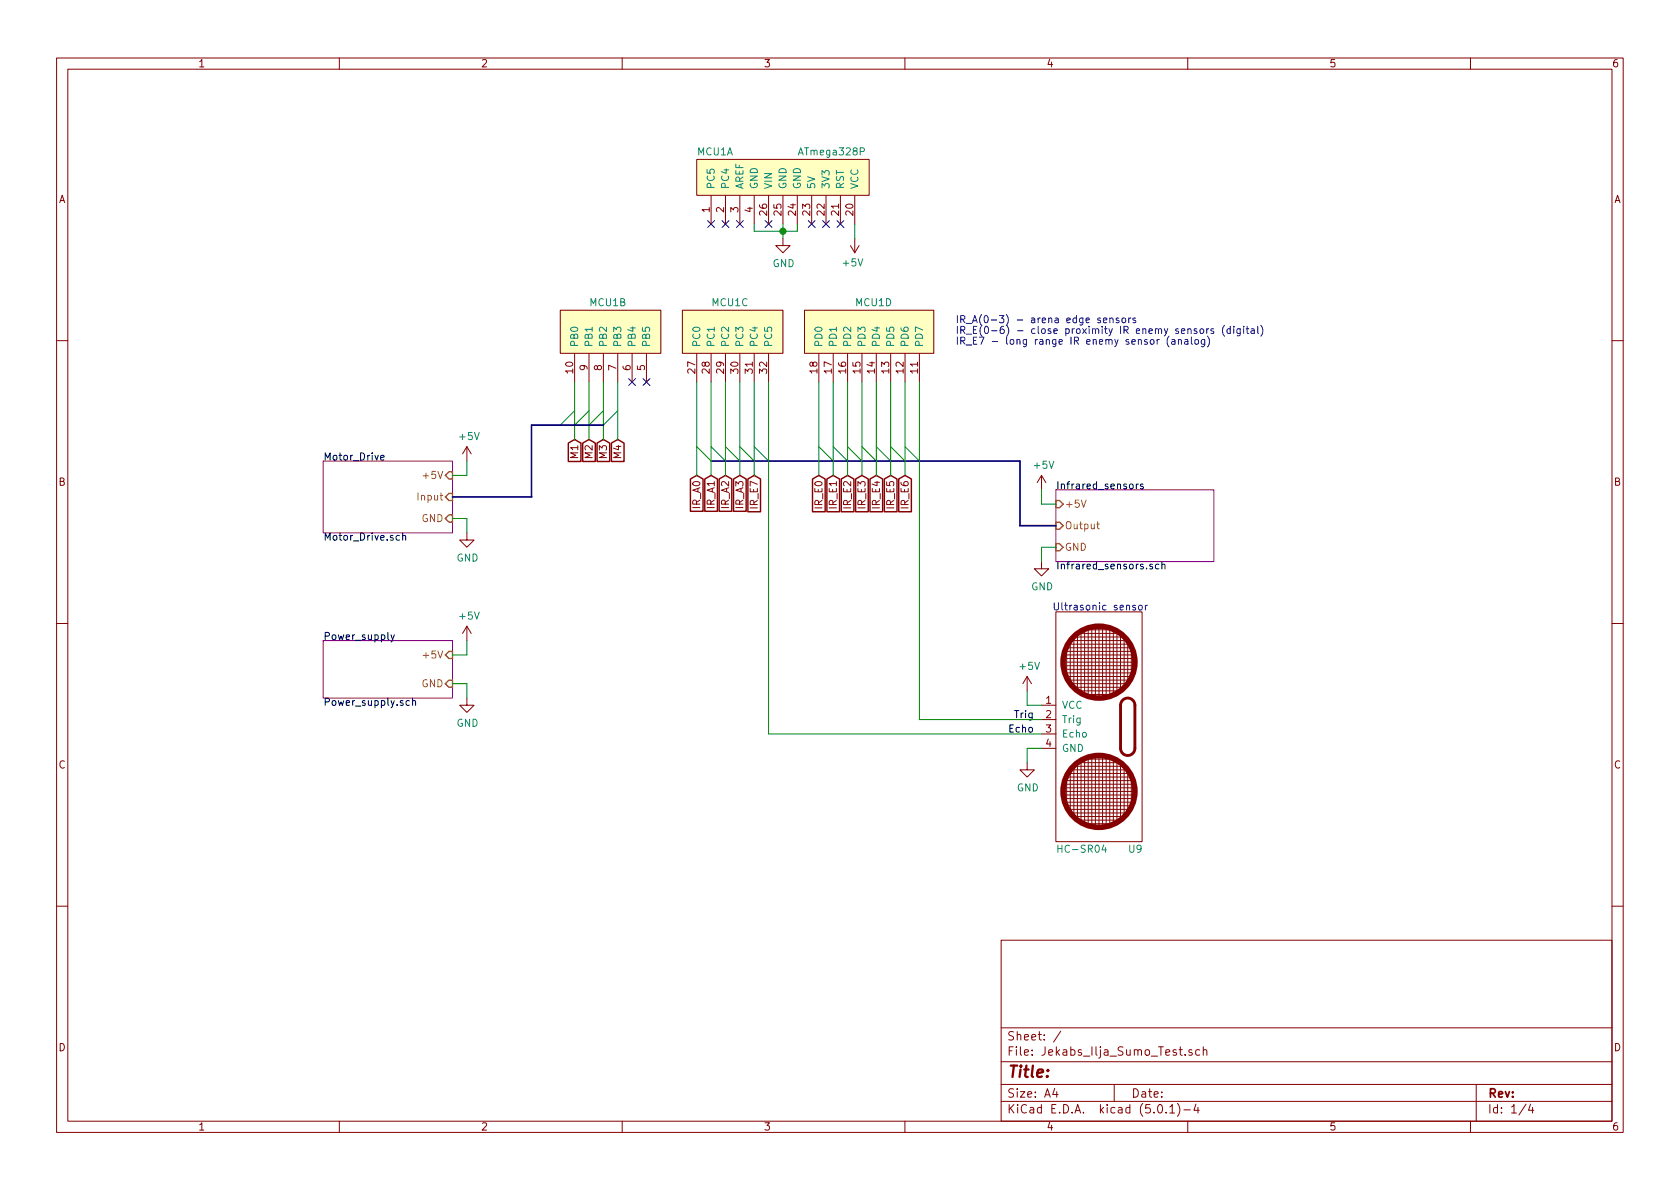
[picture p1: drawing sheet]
<svg xmlns="http://www.w3.org/2000/svg" width="297mm" height="210mm" viewBox="0 0 297 210" stroke-linecap="round" stroke-linejoin="round" font-family="sans-serif">
<g fill="none" stroke="#840000" stroke-width=".18">
<path d="M10 10.3h277v189.9h-277zM12 12.2h273v186.1h-273zM60 10.3v1.9M110 10.3v1.9M160 10.3v1.9M210 10.3v1.9M260 10.3v1.9M123.2 28.2h30.5v6.3h-30.5zM125.7 34.5v5.1M128.3 34.5v5.1M130.8 34.5v5.1M133.3 34.5v5.1"/>
<path d="M135.9 34.5v5.1M138.4 34.5v5.1M141 34.5v5.1M143.5 34.5v5.1M146 34.5v5.1M148.6 34.5v5.1M151.1 34.5v5.1M99.1 54.9h17.7v7.6h-17.7zM120.6 54.9h17.8v7.6h-17.8zM138.4 42.2v1.2h1.3l-1.3 1.3-1.2-1.3h1.2M142.2 54.9h22.9v7.6h-22.9zM150.4 43.4l.7 1.3"/>
<path d="M151.1 42.2v2.5M151.9 43.4l-.8 1.3M10 60.2h2M82.5 79l-.7 1.3M82.5 79v2.5M82.5 79l.8 1.3M101.6 62.5v5.1M104.1 62.5v5.1M106.7 62.5v5.1M109.2 62.5v5.1M111.8 62.5v5.1M114.3 62.5v5.1"/>
<path d="M121.9 62.5h.1M123.2 62.5v5.1M125.7 62.5v5.1M128.3 62.5v5.1M130.8 62.5v5.1M133.3 62.5v5.1M135.9 62.5v5.1M144.8 62.5v5.1M147.3 62.5v5.1M149.9 62.5v5.1M152.4 62.5v5.1M154.9 62.5v5.1"/>
<path d="M157.5 62.5v5.1M160 62.5v5.1M162.6 62.5v5.1M285 60.2h2M82.5 94.2v1.3h1.3l-1.3 1.3-1.2-1.3h1.2M184.1 99.3v1.3h1.3l-1.3 1.2-1.2-1.2h1.2M184.1 84.1l-.7 1.2M184.1 84.1v2.5M184.1 84.1l.8 1.2M10 110.3h2M82.5 110.7v2.6M82.5 110.7l-.7 1.3"/>
<path d="M82.5 110.7l.8 1.3M181.6 119.6l-.8 1.3M181.6 119.6v2.6M181.6 119.6l.8 1.3M186.7 108.2h15.2v40.6h-15.2zM188 117.1h12.7M188 117.7h12.7M188 118.4h12.7M188 115.8h12.7M188 116.5h12.7M188.6 115.2h11.4v3.8h-11.4zM188.6 119.6h11.4"/>
<path d="M188.6 114.5h11.4M189.2 113.9h10.2v6.4h-10.2zM189.2 113.3h10.2M189.9 112.6h8.9v8.9h-8.9zM190.5 112v10.2M191.1 112h6.4v10.2h-6.4zM191.8 111.4v11.4M192.4 111.4h3.8v11.4h-3.8zM193 110.7v12.7M193.7 110.7v12.7M194.3 110.7v12.7M194.9 110.7v12.7"/>
<path d="M195.6 110.7v12.7M196.8 111.4v11.4M198.1 112v10.2M285 110.3h2M82.5 123.4v1.3h1.3l-1.3 1.3-1.2-1.3h1.2M181.6 134.9v1.2h1.3l-1.3 1.3-1.3-1.3h1.3M184.1 124.7h2.6M184.1 127.2h2.6M184.1 129.8h2.6M184.1 132.3h2.6M188 138.7h12.7M188 139.3h12.7"/>
<path d="M188 139.9h12.7M188.6 138h11.4v3.9h-11.4zM188.6 137.4h11.4M189.2 120.9h10.2M189.2 136.8h10.2v6.3h-10.2zM189.2 136.1h10.2M189.9 135.5h8.9v8.9h-8.9zM190.5 134.9v10.1M191.1 134.9h6.4v10.1h-6.4zM191.8 134.2v11.5M192.4 134.2h3.8v11.5h-3.8zM193 133.6v12.7"/>
<path d="M193.7 133.6v12.7M194.3 133.6v12.7M194.9 133.6v12.7M195.6 133.6v12.7M196.8 134.2v11.5M198.1 134.9v10.1M188 140.6h12.7M188 141.2h12.7M188.6 142.5h11.4M189.2 143.8h10.2M10 160.2h2M177 166.3h108v32h-108z"/>
<path d="M285 160.2h2M60 198.3v1.9M110 198.3v1.9M160 198.3v1.9M177 194.8h108M177 191.8h108M177 187.8h108M177 181.8h108M186.5 192.5l-.4 1h1M186.8 193v1M187.6 182.3l-1.3 2M197 191.8v3"/>
<path d="M204.8 195.5l.4-.2a.94 .94 0 0 1 0 1.5 .79 .79 0 0 1-.4-1.3zM206.2 196.7v.1M206.8 195.8l.5-.5v1.5M206.8 196.8h.9M208.2 195.1a1.71 1.71 0 0 1 0 2.3M209.3 196.3h1.2M209.5 186.5v.1M210 198.3v1.9M210.7 185.7l-.3-.1-.2 .2 .1 .2 .4 .2v.3h-.5M211.5 195.2l-.4 1.1h.9M211.8 195.8v1M212.1 185.7l-.4-.1-.3 .3 .1 .6 .2 .1 .4-.1"/>
<path d="M212.8 185.7l.2-.1 .3 .1 .1 .9M212.8 185.1v1.5M260 198.3v1.9M261 191.8v6.5M269.8 195.2l-1.2 2M270.6 195.2l-.3 1.1h.9M271 195.8v1"/>
</g>
<g fill="none" stroke="#008400" stroke-width=".18">
<path d="M133.3 39.6v1.3h7.7v-1.3M138.4 39.6v2.6M151.1 39.6v2.6M101.6 72.6l-2.5 2.6M101.6 67.6v10.1M104.1 72.6l-2.5 2.6M104.1 67.6v10.1M106.7 72.6l-2.6 2.6M106.7 67.6v10.1M109.2 72.6l-2.5 2.6M109.2 67.6v10.1M123.2 79l2.5 2.5"/>
<path d="M123.2 67.6v16.5M125.7 79l2.6 2.5M125.7 67.6v16.5M128.3 79l2.5 2.5M128.3 67.6v16.5M130.8 79l2.5 2.5M130.8 67.6v16.5M133.3 67.6v16.5M133.3 79l2.6 2.5M135.9 67.6v62.2h48.2M144.8 79l2.5 2.5M144.8 67.6v16.5"/>
<path d="M147.3 79l2.6 2.5M147.3 67.6v16.5M149.9 79l2.5 2.5M149.9 67.6v16.5M152.4 79l2.5 2.5M152.4 67.6v16.5M154.9 79l2.6 2.5M154.9 67.6v16.5M157.5 79l2.5 2.5M157.5 67.6v16.5M160 79l2.6 2.5M160 67.6v16.5"/>
<path d="M162.6 67.6v59.6h21.5M80 91.7h2.5v2.5M82.5 81.5v2.6h-2.5M184.1 86.6v2.5h2.6M186.7 96.8h-2.6v2.5M82.5 113.3v2.5h-2.5M80 120.9h2.5v2.5M181.6 122.2v2.5h2.5M184.1 132.3h-2.5v2.6"/>
</g>
<g fill="none" stroke="#000084" stroke-width=".18">
<path d="M125.1 39l1.2 1.2M126.3 39l-1.2 1.2M127.7 39l1.2 1.2M128.9 39l-1.2 1.2M130.2 39l1.2 1.2M131.4 39l-1.2 1.2M135.3 39l1.2 1.2M136.5 39l-1.2 1.2M142.9 39l1.2 1.2M144.1 39l-1.2 1.2M145.4 39l1.3 1.2M146.7 39l-1.3 1.2"/>
<path d="M148 39l1.2 1.2M149.2 39l-1.2 1.2M111.2 66.9l1.2 1.3M112.4 66.9l-1.2 1.3M113.7 66.9l1.2 1.3M114.9 66.9l-1.2 1.3"/>
</g>
<circle cx="138.4" cy="40.9" r=".51" fill="#008400" stroke="#008400" stroke-width=".25"/>
<path d="M57.1 81.5h22.9v12.7h-22.9zM186.7 86.6h27.9v12.7h-27.9zM57.1 113.3h22.9v10.1h-22.9z" fill="none" stroke="#840084" stroke-width=".18"/>
<g fill="none" stroke="#000" stroke-width=".18">
<path d="M67.3 80.9l.6-.1v-.2l-.4-.1-.2 .2 .1 .6h.5M70.6 94.7h-.3l-.3 .2 .2 .6h.4M71.2 94.8l.2-.1h.3v.8M71.2 94.3v1.2M200.9 85.6v.8M201.3 85.6h-.3l-.1 .2M202.1 85.6h-.3l-.2 .2 .1 .1 .4 .2v.3h-.5M203.8 99.8h-.3l-.2 .1v.2l.5 .1v.4h-.5M204.9 99.8h-.4l-.2 .2 .1 .6h.5M205.4 99.9l.2-.1h.3l.1 .8M205.4 99.3v1.3M69.1 112.3l.3 .8"/>
<path d="M69.7 112.3l-.4 1.1-.2 .1M72.4 123.9h-.4l-.2 .2 .1 .6h.5M72.9 124l.2-.1h.3l.1 .8M72.9 123.5v1.2"/>
</g>
<path d="M191.2 88.4l.4 1.3 .4-1.3M193.9 92.7h.5M194.1 92.2v1.1l.3 .2" fill="none" stroke="#848400" stroke-width=".18"/>
<path d="M79.4 87.2h.6v1.3h-.6l-.7-.6zM79.4 83.4h.6v1.3h-.6l-.7-.6zM79.4 91.1h.6v1.2h-.6l-.7-.6zM186.7 92.3h.6l.7 .7-.7 .6h-.6zM186.7 88.5h.6l.7 .6-.7 .7h-.6zM186.7 96.1h.6l.7 .7-.7 .6h-.6zM78.7 115.8l.7-.6h.6v1.3h-.6zM79.4 120.3h.6v1.2h-.6l-.7-.6z" fill="none" stroke="#848400" stroke-width=".25"/>
<path d="M106.7 75.2h-12.7v12.7h-14M125.7 81.5h54.6v11.5h6.4" fill="none" stroke="#000084" stroke-width=".3"/>
<g fill="none" stroke="#840000" stroke-width=".25">
<path d="M100.5 78.4l1.1-.7 1.1 .7v3.2h-2.2zM103 78.4l1.1-.7 1.2 .7v3.2h-2.3zM105.6 78.4l1.1-.7 1.1 .7v3.2h-2.2zM108.1 78.4l1.1-.7 1.1 .7v3.2h-2.2zM122.1 84.7l1.1-.6 1.1 .6v5.7h-2.2zM124.6 84.7l1.1-.6 1.1 .6v5.7h-2.2zM127.2 84.7l1.1-.6 1.1 .6v5.7h-2.2zM129.7 84.7l1.1-.6 1.1 .6v5.7h-2.2zM132.2 84.7l1.1-.6 1.2 .6v5.8h-2.3zM143.7 84.7l1.1-.6 1.1 .6v5.8h-2.2zM146.2 84.7l1.1-.6 1.1 .6v5.8h-2.2zM148.7 84.7l1.2-.6 1.1 .6v5.8h-2.3z"/>
<path d="M151.3 84.7l1.1-.6 1.1 .6v5.8h-2.2zM153.8 84.7l1.1-.6 1.2 .6v5.8h-2.3zM156.4 84.7l1.1-.6 1.1 .6v5.8h-2.2zM158.9 84.7l1.1-.6 1.1 .6v5.8h-2.2z"/>
</g>
<g fill="#ffffc2" stroke="#ffffc2" stroke-width=".18">
<path d="M123.2 28.2h30.5v6.3h-30.5z"/>
<path d="M99.1 54.9h17.7v7.6h-17.7z"/>
<path d="M120.6 54.9h17.8v7.6h-17.8z"/>
<path d="M142.2 54.9h22.9v7.6h-22.9z"/>
</g>
<g fill="none" stroke="#0000c2" stroke-width=".18">
<path d="M194.6 56.3l-.3-.1-.2 .2v.2l.5 .1v.3h-.5M195.1 56.6l.6-.1v-.2l-.4-.1-.2 .2v.6h.6M196.2 56.4l.2-.2 .3 .1 .1 .8M196.2 56.2v.9M197.8 56.3l-.3-.1-.2 .2 .1 .2 .4 .1v.3h-.5M198.5 56.3l.3-.1 .2 .3-.1 .5-.3 .1-.2-.2zM199.6 56.2v.9M199.9 56.2l-.3 .3M200.8 56.3l-.3-.1-.2 .2 .1 .2 .4 .1v.3h-.5M206.7 59.4a1.47 1.47 0 0 0 0 2M210.6 59.6v1.1l.2 .2M211.6 58.2l-.3-.1-.2 .2 .1 .2 .4 .1v.3h-.5"/>
<path d="M212.3 58.2l.3-.1 .2 .3-.1 .5-.3 .1-.2-.2zM213.4 58.1v.9M213.5 59.4a1.47 1.47 0 0 1 0 2M213.7 58.1l-.3 .3M214.6 58.2l-.3-.1-.2 .2v.2l.5 .1v.3h-.5M216.5 57.5a1.47 1.47 0 0 0 0 2M217.5 58.2l-.3-.1-.3 .3 .1 .5h.5M217.5 57.7v1.3M218.1 57.7v.1M218.1 58.1v.9M219.3 58.1l-.1 1.2-.2 .1-.3-.1M219.3 58.2l-.4-.1-.2 .3 .1 .5h.5"/>
<path d="M219.9 57.7v.1M219.9 58.1v.9M220.3 58.1h.5M220.5 57.7v1.1l.3 .2M221.2 58.2h.5l.1 .8M221.8 58.4l-.5 .1-.1 .2 .1 .3 .5-.1M222.4 57.7v1.1l.2 .2M222.9 57.5a1.4 1.4 0 0 1 0 2M207.2 60.1h.5v.8M207.7 60.3l-.4 .1-.2 .2 .1 .2h.5M208.4 60.2l.1-.2 .3 .1 .1 .8M208.4 60v.9"/>
<path d="M209.5 60.1h.5v.8M210 60.3l-.4 .1-.2 .2 .1 .2h.5M211.3 60.2l.2-.2 .4 .2v.4l-.1 .2-.3 .1-.2-.1zM213 60v1.1l-.2 .2-.4-.1M213 60.1l-.4-.1-.2 .3 .1 .5h.5M200.8 107.1l-.3-.1-.2 .2v.2l.5 .1v.3h-.5M201.4 107.1l.3-.1 .2 .2v.6l-.4 .1-.2-.3zM202.5 107v.9M202.9 107l-.4 .3"/>
</g>
<path d="M198.3 124a1.28 1.28 0 0 1 1.5-.5 1.28 1.28 0 0 1 .9 1.2v7.6a1.27 1.27 0 0 1-1.3 1.3 1.27 1.27 0 0 1-1.3-1.3v-7.7z" fill="none" stroke="#840000" stroke-width=".51"/>
<g fill="none" stroke="#840000" stroke-width=".99">
<circle cx="194.3" cy="117.1" r="6.3"/>
<circle cx="194.3" cy="139.9" r="6.3"/>
</g>
<path d="M195.1 149.4l-.3 .9h.8" fill="none" stroke="#008484" stroke-width=".18"/>
<text font-size="2.8" fill="#840000" x="178" y="190.5">Title:</text>
<g font-size="2.1" fill="#840000">
<text x="178" y="184">Sheet: /</text>
<text x="178" y="186.7">File: Jekabs_Ilja_Sumo_Test.sch</text>
<text x="178" y="196.9">KiCad E.D.A. kicad (5.0.1)-4</text>
<text x="178" y="194.1">Size: A4</text>
<text x="200" y="194.1">Date:</text>
<text x="263" y="194.1">Rev:</text>
<text x="263" y="196.9">Id: 1/4</text>
</g>
<g font-size="1.8" fill="#840000">
<text x="35" y="11.9">1</text>
<text x="85" y="11.9">2</text>
<text x="135" y="11.9">3</text>
<text x="185" y="11.9">4</text>
<text x="235" y="11.9">5</text>
<text x="285" y="11.9">6</text>
<text x="10.4" y="35.9">A</text>
<text x="285.4" y="35.9">A</text>
<text x="125.5" y="37.6" transform="rotate(-90 125.5 37.6)">1</text>
<text x="128" y="37.6" transform="rotate(-90 128 37.6)">2</text>
<text x="130.6" y="37.6" transform="rotate(-90 130.6 37.6)">3</text>
<text x="133.1" y="37.6" transform="rotate(-90 133.1 37.6)">4</text>
<text x="135.6" y="38" transform="rotate(-90 135.6 38)">26</text>
<text x="138.2" y="38" transform="rotate(-90 138.2 38)">25</text>
<text x="140.7" y="38" transform="rotate(-90 140.7 38)">24</text>
<text x="143.3" y="38" transform="rotate(-90 143.3 38)">23</text>
<text x="145.8" y="38" transform="rotate(-90 145.8 38)">22</text>
<text x="148.3" y="38" transform="rotate(-90 148.3 38)">21</text>
<text x="150.9" y="38" transform="rotate(-90 150.9 38)">20</text>
<text x="101.3" y="66" transform="rotate(-90 101.3 66)">10</text>
<text x="103.9" y="65.5" transform="rotate(-90 103.9 65.5)">9</text>
<text x="106.4" y="65.5" transform="rotate(-90 106.4 65.5)">8</text>
<text x="109" y="65.5" transform="rotate(-90 109 65.5)">7</text>
<text x="111.5" y="65.5" transform="rotate(-90 111.5 65.5)">6</text>
<text x="114" y="65.5" transform="rotate(-90 114 65.5)">5</text>
<text x="122.9" y="66" transform="rotate(-90 122.9 66)">27</text>
<text x="125.5" y="66" transform="rotate(-90 125.5 66)">28</text>
<text x="128" y="66" transform="rotate(-90 128 66)">29</text>
<text x="130.6" y="66" transform="rotate(-90 130.6 66)">30</text>
<text x="133.1" y="66" transform="rotate(-90 133.1 66)">31</text>
<text x="135.6" y="66" transform="rotate(-90 135.6 66)">32</text>
<text x="144.5" y="66" transform="rotate(-90 144.5 66)">18</text>
<text x="147.1" y="66" transform="rotate(-90 147.1 66)">17</text>
<text x="149.6" y="66" transform="rotate(-90 149.6 66)">16</text>
<text x="152.1" y="66" transform="rotate(-90 152.1 66)">15</text>
<text x="154.7" y="66" transform="rotate(-90 154.7 66)">14</text>
<text x="157.2" y="66" transform="rotate(-90 157.2 66)">13</text>
<text x="159.8" y="66" transform="rotate(-90 159.8 66)">12</text>
<text x="162.3" y="66" transform="rotate(-90 162.3 66)">11</text>
<text x="102.2" y="81" transform="rotate(-90 102.2 81)">M1</text>
<text x="104.8" y="81" transform="rotate(-90 104.8 81)">M2</text>
<text x="107.3" y="81" transform="rotate(-90 107.3 81)">M3</text>
<text x="109.9" y="81" transform="rotate(-90 109.9 81)">M4</text>
<text x="10.4" y="85.9">B</text>
<text x="123.8" y="89.9" transform="rotate(-90 123.8 89.9)">IR_A0</text>
<text x="126.4" y="89.9" transform="rotate(-90 126.4 89.9)">IR_A1</text>
<text x="128.9" y="89.9" transform="rotate(-90 128.9 89.9)">IR_A2</text>
<text x="131.4" y="89.9" transform="rotate(-90 131.4 89.9)">IR_A3</text>
<text x="134" y="89.8" transform="rotate(-90 134 89.8)">IR_E7</text>
<text x="145.4" y="89.8" transform="rotate(-90 145.4 89.8)">IR_E0</text>
<text x="148" y="89.8" transform="rotate(-90 148 89.8)">IR_E1</text>
<text x="150.5" y="89.8" transform="rotate(-90 150.5 89.8)">IR_E2</text>
<text x="153" y="89.8" transform="rotate(-90 153 89.8)">IR_E3</text>
<text x="155.6" y="89.8" transform="rotate(-90 155.6 89.8)">IR_E4</text>
<text x="158.1" y="89.8" transform="rotate(-90 158.1 89.8)">IR_E5</text>
<text x="160.7" y="89.8" transform="rotate(-90 160.7 89.8)">IR_E6</text>
<text x="285.4" y="85.9">B</text>
<text x="184.9" y="124.5">1</text>
<text x="184.9" y="127">2</text>
<text x="184.9" y="129.5">3</text>
<text x="10.4" y="135.9">C</text>
<text x="184.9" y="132.1">4</text>
<text x="285.4" y="135.9">C</text>
<text x="10.4" y="185.9">D</text>
<text x="285.4" y="185.9">D</text>
<text x="35" y="199.9">1</text>
<text x="85" y="199.9">2</text>
<text x="135" y="199.9">3</text>
<text x="185" y="199.9">4</text>
<text x="235" y="199.9">5</text>
<text x="285" y="199.9">6</text>
</g>
<g font-size="1.8" fill="#008484">
<text x="123.3" y="27.5">MCU1A</text>
<text x="141.5" y="27.5">ATmega328P</text>
<text x="126.4" y="33.5" transform="rotate(-90 126.4 33.5)">PC5</text>
<text x="128.9" y="33.5" transform="rotate(-90 128.9 33.5)">PC4</text>
<text x="131.4" y="33.5" transform="rotate(-90 131.4 33.5)">AREF</text>
<text x="134" y="33.5" transform="rotate(-90 134 33.5)">GND</text>
<text x="136.5" y="33.5" transform="rotate(-90 136.5 33.5)">VIN</text>
<text x="139.1" y="33.5" transform="rotate(-90 139.1 33.5)">GND</text>
<text x="141.6" y="33.5" transform="rotate(-90 141.6 33.5)">GND</text>
<text x="144.1" y="33.5" transform="rotate(-90 144.1 33.5)">5V</text>
<text x="146.7" y="33.5" transform="rotate(-90 146.7 33.5)">3V3</text>
<text x="149.2" y="33.5" transform="rotate(-90 149.2 33.5)">RST</text>
<text x="151.8" y="33.5" transform="rotate(-90 151.8 33.5)">VCC</text>
<text x="136.6" y="47.2">GND</text>
<text x="149.1" y="47.1">+5V</text>
<text x="104.3" y="54.1">MCU1B</text>
<text x="125.9" y="54.1">MCU1C</text>
<text x="151.3" y="54.1">MCU1D</text>
<text x="102.2" y="61.5" transform="rotate(-90 102.2 61.5)">PB0</text>
<text x="104.8" y="61.5" transform="rotate(-90 104.8 61.5)">PB1</text>
<text x="107.3" y="61.5" transform="rotate(-90 107.3 61.5)">PB2</text>
<text x="109.9" y="61.5" transform="rotate(-90 109.9 61.5)">PB3</text>
<text x="112.4" y="61.5" transform="rotate(-90 112.4 61.5)">PB4</text>
<text x="114.9" y="61.5" transform="rotate(-90 114.9 61.5)">PB5</text>
<text x="123.8" y="61.5" transform="rotate(-90 123.8 61.5)">PC0</text>
<text x="126.4" y="61.5" transform="rotate(-90 126.4 61.5)">PC1</text>
<text x="128.9" y="61.5" transform="rotate(-90 128.9 61.5)">PC2</text>
<text x="131.4" y="61.5" transform="rotate(-90 131.4 61.5)">PC3</text>
<text x="134" y="61.5" transform="rotate(-90 134 61.5)">PC4</text>
<text x="136.5" y="61.5" transform="rotate(-90 136.5 61.5)">PC5</text>
<text x="145.4" y="61.5" transform="rotate(-90 145.4 61.5)">PD0</text>
<text x="148" y="61.5" transform="rotate(-90 148 61.5)">PD1</text>
<text x="150.5" y="61.5" transform="rotate(-90 150.5 61.5)">PD2</text>
<text x="153" y="61.5" transform="rotate(-90 153 61.5)">PD3</text>
<text x="155.6" y="61.5" transform="rotate(-90 155.6 61.5)">PD4</text>
<text x="158.1" y="61.5" transform="rotate(-90 158.1 61.5)">PD5</text>
<text x="160.7" y="61.5" transform="rotate(-90 160.7 61.5)">PD6</text>
<text x="163.2" y="61.5" transform="rotate(-90 163.2 61.5)">PD7</text>
<text x="81.3" y="77.8">+5V</text>
<text x="182.9" y="82.9">+5V</text>
<text x="80.7" y="99.3">GND</text>
<text x="182.3" y="104.4">GND</text>
<text x="81.3" y="109.6">+5V</text>
<text x="180.4" y="118.5">+5V</text>
<text x="187.7" y="125.3">VCC</text>
<text x="80.7" y="128.5">GND</text>
<text x="187.7" y="127.9">Trig</text>
<text x="187.7" y="130.4">Echo</text>
<text x="187.7" y="133">GND</text>
<text x="179.8" y="139.9">GND</text>
<text x="187.5" y="150.8">HC-SR04</text>
<text x="199.6" y="150.8">U9</text>
</g>
<g font-size="1.8" fill="#0000c2">
<text x="168.9" y="57.1">IR_A(0-3) - arena edge sensors</text>
<text x="168.9" y="59">IR_E(0-6) - close proximity IR enemy sensors (digital)</text>
<text x="168.9" y="61">IR_E7 - long range IR enemy sensor (analog)</text>
<text x="186.1" y="107.9">Ultrasonic sensor</text>
</g>
<g font-size="1.8">
<text x="57.1" y="81.4">Motor_Drive</text>
<text x="186.7" y="86.5">Infrared_sensors</text>
<text x="57.1" y="95.6">Motor_Drive.sch</text>
<text x="186.7" y="100.7">Infrared_sensors.sch</text>
<text x="57.1" y="113.2">Power_supply</text>
<text x="57.1" y="124.8">Power_supply.sch</text>
<text x="178.6" y="129.5">Echo</text>
<text x="179.5" y="127">Trig</text>
</g>
<g font-size="1.8" fill="#848400">
<text x="74.2" y="88.5">Input</text>
<text x="75.3" y="84.7">+5V</text>
<text x="188.2" y="89.8">+5V</text>
<text x="74.5" y="92.3">GND</text>
<text x="188.2" y="93.6">Output</text>
<text x="188.2" y="97.4">GND</text>
<text x="75.3" y="116.5">+5V</text>
<text x="74.5" y="121.5">GND</text>
</g>
</svg>
